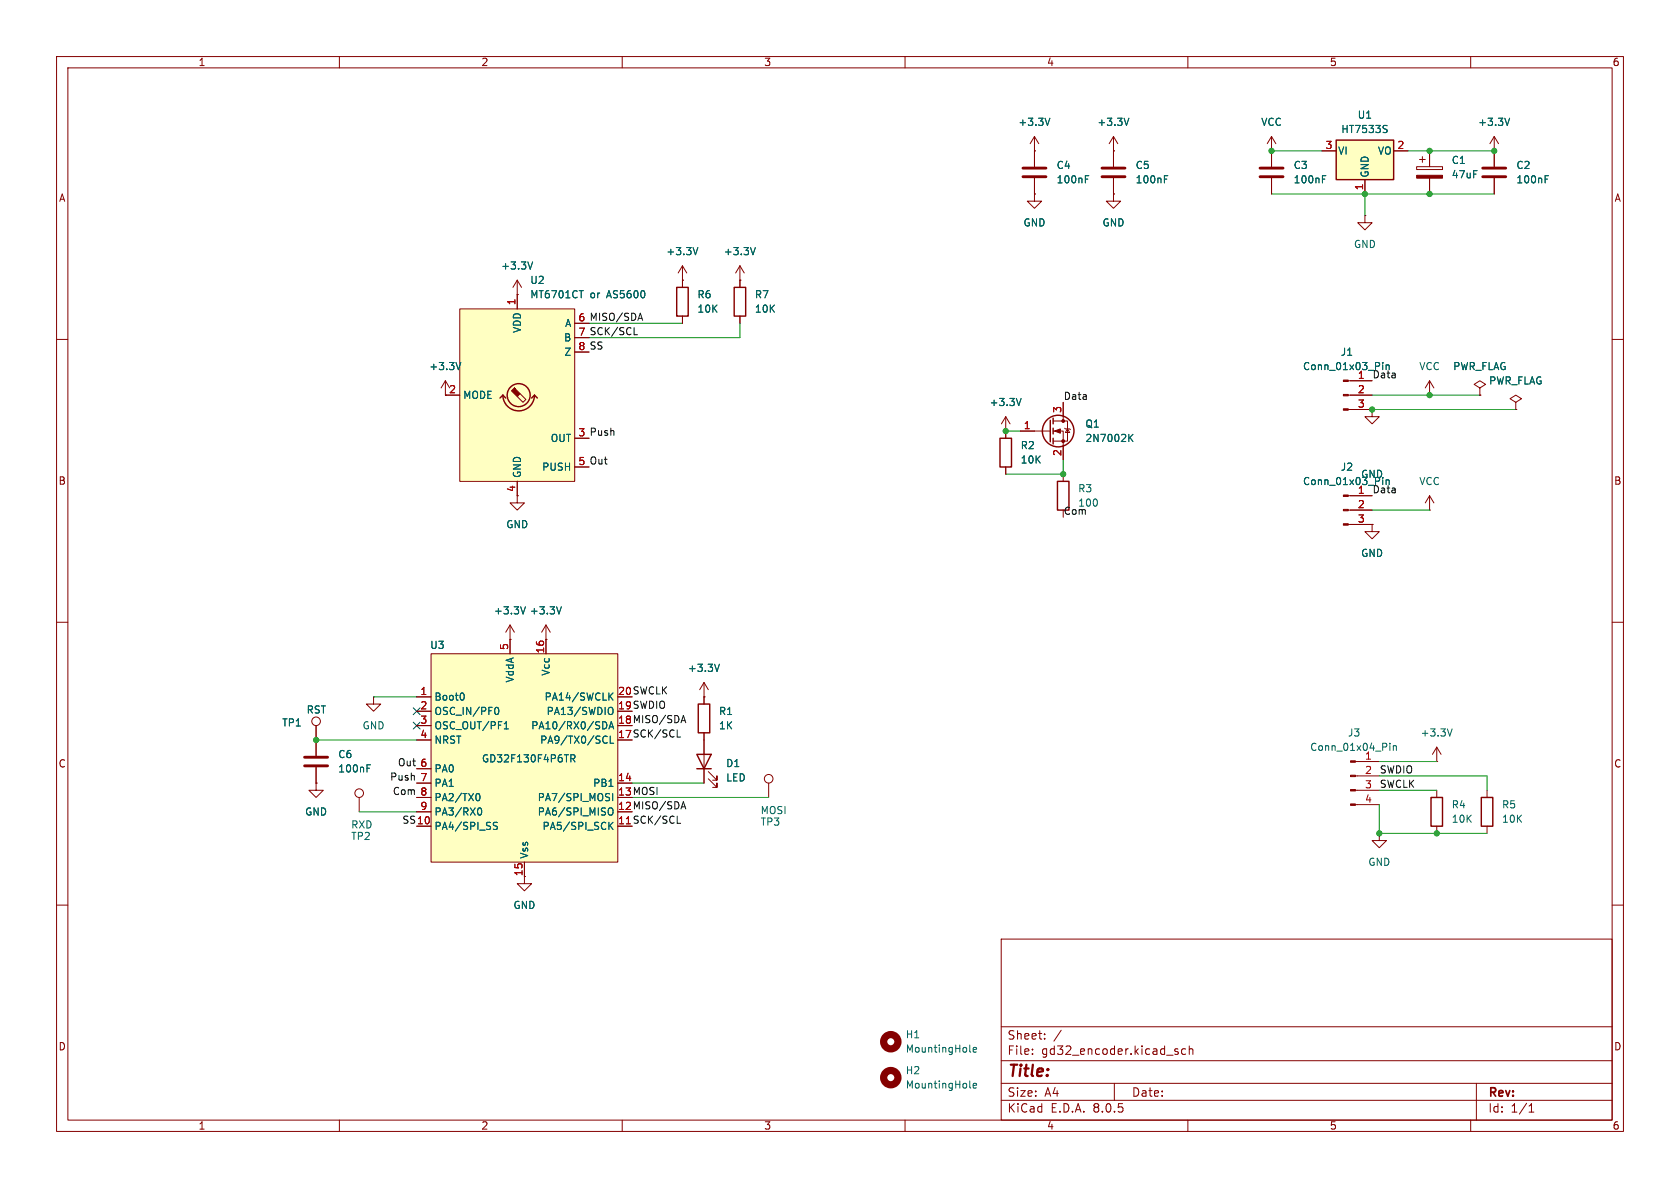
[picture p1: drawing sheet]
<svg xmlns="http://www.w3.org/2000/svg" width="297mm" height="210mm" viewBox="0 0 297 210" stroke-linecap="round" stroke-linejoin="round" font-family="sans-serif">
<g fill="none" stroke="#840000" stroke-width=".18">
<path d="M10 10h277v190h-277zM12 12h273v186h-273zM60 10v2M110 10v2M160 10v2M210 10v2M260 10v2M224.8 26.7v2.8M224.8 31.5v2.8M241.3 38.1v1.3h1.3l-1.3 1.2-1.3-1.2h1.3M241.3 38.1h.1M250.4 29.5h4.6v.5h-4.6z"/>
<path d="M251 28.2h1M251.5 27.7v1M252.7 26.7v2.8M252.7 31.5v2.8M264.2 26.7h.1M264.2 24.1v5.4M264.2 31.5v2.8M264.2 24.1l-.8 1.3M264.2 24.1l.7 1.3M10 60h2M285 60h2M238.4 72.4h4.2"/>
<path d="M238.4 69.9h4.2M238.4 67.3h4.2M242.6 72.4v1.3h1.2l-1.2 1.2-1.3-1.2h1.3M242.6 72.4h.1M268 71.1l1-.6-1-.6-1 .6 1 .6v1.3M268 72.4h.1M91.4 87.6v1.3h1.3l-1.3 1.3-1.2-1.3h1.2M238.4 92.7h4.2M238.4 90.2h4.2M238.4 87.6h4.2M242.6 92.7v1.3h1.2l-1.2 1.3-1.3-1.3h1.3M242.6 92.7h.1"/>
<path d="M252.7 90.2h.1M252.7 87.6l-.7 1.3M252.7 87.6v2.6M252.7 87.6l.8 1.3M10 110h2M285 110h2M254 139.7v1.3M262.9 139.7v1.3M10 160h2M92.7 154.9v1.3h1.3l-1.3 1.3-1.3-1.3h1.3M243.8 147.3v1.3h1.3l-1.3 1.3-1.2-1.3h1.2M243.8 147.3h.1"/>
<path d="M254 146.1v1.2M262.9 146.1v1.2M285 160h2M177 166h108v32h-108zM60 198v2M110 198v2M160 198v2M177 194.5h108M177 191.5h108M177 187.5h108M177 181.5h108M182.5 186.3v.1"/>
<path d="M182.5 185.5v.1M184.7 183.6v.1M184.7 182.8v.1M187.6 182.1l-1.3 2M197 191.5v3M207.9 185.9l.3 .1 .1 .2-.2 .2h-.3M207.9 185.4l.3 .1M209.6 185.5l-.4-.1-.3 .3v.4l.1 .2h.6M210 198v2M210.2 185.5l.3-.1 .3 .1 .1 .9M210.2 184.9v1.5M260 198v2"/>
<path d="M261 191.5v6.5M270.3 196.6h.9M270.3 195.5l.4-.4v1.5"/>
</g>
<path d="M253 141h2v5.1h-2zM261.9 141h2v5.1h-2z" fill="none" stroke="#840000" stroke-width=".25"/>
<g fill="#840000" stroke="#840000" stroke-width=".18">
<path d="M237.5 92.6h.9v.2h-.9z"/>
<path d="M237.5 90h.9v.3h-.9z"/>
<path d="M237.5 87.5h.9v.3h-.9z"/>
<path d="M237.5 72.3h.9v.2h-.9z"/>
<path d="M237.5 69.7h.9v.3h-.9z"/>
<path d="M237.5 67.2h.9v.2h-.9z"/>
<path d="M250.4 31h4.6v.5h-4.6z"/>
</g>
<g fill="none" stroke="#006464" stroke-width=".18">
<path d="M233.8 31.7h.4M233.8 31.1h.6M266.9 20.9l-.4 1.3M273.2 31.7h.4M273.2 31.1h.6M244.4 64.1v.1M244.4 64.5v.8M245 64.5v.8M245 64.6l.2-.1 .3 .1 .1 .7M244.4 84.8v.9M245 84.8v.9M245 84.9l.2-.1 .3 .1 .1 .8"/>
<path d="M171.4 185.8l.2 .2M171.4 192.2l.2 .1M172 185.6l.6-.1v-.3h-.4l-.2 .1 .1 .6h.5M172 191.9l.6-.1v-.2l-.4-.1-.2 .2 .1 .6h.5"/>
</g>
<g fill="none" stroke="#840000" stroke-width="1.3">
<circle cx="157.5" cy="190.5" r="1.27"/>
<circle cx="157.5" cy="184.1" r="1.27"/>
</g>
<path d="M222.8 31.2h4M222.8 29.7h4M262.1 31.2h4.1M262.1 29.7h4.1" fill="none" stroke="#840000" stroke-width=".51"/>
<path d="M236.2 24.8h10.2v7h-10.2z" fill="#ffffc2"/>
<g fill="none" stroke="#840000" stroke-width=".25">
<path d="M236.2 24.8h10.2v7h-10.2zM119.6 50.8h2.1v5.1h-2.1zM129.8 50.8h2v5.1h-2zM176.8 77.5h2v5.1h-2zM185.7 74.3v3.8M186.2 73.9v1M186.2 75.7v1M186.2 77.5v1M186.9 85.1h2.1v5.1h-2.1zM123.2 133.4h2.5l-1.2 2.5zM123.2 135.9h2.5M123.4 124.5h2.1v5h-2.1z"/>
<circle cx="187.1" cy="76.2" r="2.79"/>
</g>
<g fill="none" stroke="#840000" stroke-width=".18">
<path d="M182.9 26.7h.1M182.9 34.3v1.3h1.2l-1.2 1.2-1.3-1.2h1.3M182.9 34.3h.1M182.9 24.1l-.8 1.3M182.9 24.1v5.4M182.9 31.5v2.8M182.9 24.1l.7 1.3M196.8 34.3v1.3h1.3l-1.3 1.2-1.2-1.2h1.2M196.8 34.3h.1M196.8 26.7h.1M196.8 24.1v5.4M196.8 31.5v2.8"/>
<path d="M196.8 24.1l-.7 1.3M196.8 24.1l.8 1.3M224.8 26.7h.1M224.8 24.1l-.8 1.3M224.8 24.1v2.6M224.8 24.1l.8 1.3M233.7 26.7h2.5M241.3 31.8v2.5M246.4 26.7h2.5M120.6 49.5h.1M120.6 47l-.7 1.3M120.6 47v3.8"/>
<path d="M120.6 55.9v1.3M120.6 47l.8 1.3M130.8 49.5h.1M130.8 47l-.8 1.3M130.8 47v3.8M130.8 55.9v1.3M130.8 47l.8 1.3M177.8 76.2h.1M177.8 73.7l-.8 1.2M177.8 73.7v3.8M177.8 73.7l.8 1.2M180.3 76.2h5.4"/>
<path d="M186.2 76.2h1.8v5.1M186.2 74.4h2.5v3.6h-2.5M188 71.1v3.3M188.2 75.7l.1 .1h.8l.1 .1M188.7 75.8l.4 .7h-.8zM252.7 69.9h.1M252.7 67.3l-.7 1.3M252.7 67.3v2.6M252.7 67.3l.8 1.3M261.6 68.6l1-.7-1-.6-1 .6 1 .7v1.3M261.6 69.9h.1M177.8 82.6v1.2"/>
<path d="M188 83.8v1.3M90.2 113h.1M90.2 110.5l-.8 1.3M90.2 110.5v2.5M90.2 110.5l.7 1.3M96.5 113h.1M96.5 110.5l-.7 1.3M96.5 110.5v2.5M96.5 110.5l.8 1.3M55.9 138.4v1.3h1.2l-1.2 1.3-1.3-1.3h1.3M55.9 138.4h.1M55.9 128.3v5.3"/>
<path d="M55.9 135.6v2.8M66 123.2v1.3h1.3l-1.3 1.2-1.2-1.2h1.2M66 123.2h.1M124.5 123.2h.1M124.5 120.7v3.8M124.5 129.5v8.9M124.5 120.7l-.8 1.2M124.5 120.7l.7 1.2M125.2 137.7l1.5 1.5v-.8v.8h-.7M125.2 136.4l1.5 1.5v-.7v.7h-.7M135.9 138.4v2.6M239.6 139.7h4.2"/>
<path d="M239.6 137.2h4.2M239.6 134.6h4.2M254 134.6h.1M254 132.1l-.8 1.3M254 132.1v2.5M254 132.1l.8 1.3M63.5 141v2.5M239.6 142.2h4.2"/>
<circle cx="55.9" cy="127.5" r=".76"/>
<circle cx="135.9" cy="137.7" r=".76"/>
<circle cx="63.5" cy="140.2" r=".76"/>
</g>
<g fill="none" stroke="#006464" stroke-width=".18">
<path d="M185.6 20.9l-.4 1.3M191.9 31.7h.4M191.9 31.1h.6M199.6 20.9l-.5 1.3M205.9 31.7h.4M205.9 31.1h.6M244.7 22.2h.5M245 22.8l.2 .3-.2 .3M123.4 43.8l-.5 1.2M133.5 43.8l-.4 1.2M180.5 70.4l-.4 1.3M199.7 77.3l.6 .7"/>
<path d="M200.3 76.8l-.7 .7M92.9 107.3l-.4 1.2M99.2 107.3l-.4 1.2M127.2 117.4l-.4 1.3M64.9 135.8h.4M64.9 135.2h.6M245.7 131.4v.1M245.7 131.8v.9M246.3 131.8v.9M246.3 131.9l.2-.1 .3 .1 .1 .8M256.7 128.8l-.4 1.3"/>
</g>
<g fill="#840000" stroke="#840000" stroke-width=".18">
<path d="M238.8 142.1h.8v.3h-.8z"/>
<path d="M238.8 139.6h.8v.2h-.8z"/>
<path d="M238.8 137h.8v.3h-.8z"/>
<path d="M238.8 134.5h.8v.2h-.8z"/>
<path d="M186.4 76.2l1.1-.4v.8z"/>
<circle cx="188" cy="78" r=".25"/>
<circle cx="188" cy="74.4" r=".25"/>
</g>
<path d="M180.8 31.2h4.1M180.8 29.7h4.1M194.8 31.2h4.1M194.8 29.7h4.1M53.8 135.4h4.1M53.8 133.9h4.1" fill="none" stroke="#840000" stroke-width=".51"/>
<path d="M81.3 54.6h20.3v30.5h-20.3z" fill="#ffffc2"/>
<g fill="none" stroke="#840000" stroke-width=".25">
<path d="M88.9 69.9a2.79 2.79 0 0 0 2.8 2.7 2.79 2.79 0 0 0 2.8-2.7M88.9 69.9l-.5 .5M88.9 69.9l.5 .5M94.5 69.9l-.5 .5M94.5 69.9l.5 .5"/>
<circle cx="91.7" cy="69.9" r="2.03"/>
</g>
<g fill="none" stroke="#840000" stroke-width=".18">
<path d="M81.3 54.6h20.3v30.5h-20.3zM91.4 52.1h.1M91.4 49.5v5.1M91.4 49.5l-.7 1.3M91.4 49.5l.8 1.3M101.6 57.2h2.5M101.6 59.7h2.5M78.7 67.3v2.6h2.6M78.7 67.3l-.7 1.3M78.7 67.3l.8 1.3M91.9 69.6l1.1 1-.5 .5-1.1-1M101.6 77.5h2.5"/>
<path d="M101.6 62.2h2.5M91.4 85.1v2.5M101.6 82.6h2.5"/>
</g>
<path d="M90.9 68.6l1 1-.5 .5-1-1 .5-.5 .2 .1z" fill="#840000" stroke="#840000" stroke-width=".18"/>
<path d="M94.2 46.3l-.5 1.3M102.4 51.4h.7M81.5 64.1l-.5 1.2" fill="none" stroke="#006464" stroke-width=".18"/>
<path d="M76.2 115.6h33v36.8h-33z" fill="#ffffc2"/>
<g fill="none" stroke="#840000" stroke-width=".18">
<path d="M182.9 26.7h.1M182.9 34.3h.1M182.9 26.7v2.8M182.9 31.5v2.8M196.8 34.3h.1M196.8 26.7h.1M196.8 26.7v2.8M196.8 31.5v2.8M224.8 26.7h.1M224.8 26.7v2.8M224.8 31.5v2.8M233.7 26.7h2.5"/>
<path d="M241.3 31.8v2.5M246.4 26.7h2.5M252.7 26.7v2.8M252.7 31.5v2.8M264.2 26.7h.1M264.2 26.7v2.8M264.2 31.5v2.8M91.4 52.1h.1M91.4 52.1v2.5M101.6 57.2h2.5M101.6 59.7h2.5M120.6 49.5h.1"/>
<path d="M120.6 49.5v1.3M120.6 55.9v1.3M130.8 49.5h.1M130.8 49.5v1.3M130.8 55.9v1.3M78.7 69.9h2.6M101.6 77.5h2.5M101.6 62.2h2.5M177.8 76.2h.1M177.8 76.2v1.3M180.3 76.2h2.6M188 71.1v2.6"/>
<path d="M188 78.7v2.6M238.8 67.3h3.8M238.8 69.9h3.8M238.8 72.4h3.8M242.6 72.4h.1M261.6 69.9h.1M268 72.4h.1M91.4 85.1v2.5M101.6 82.6h2.5M177.8 82.6v1.2M238.8 87.6h3.8M238.8 90.2h3.8"/>
<path d="M238.8 92.7h3.8M242.6 92.7h.1M76.2 115.6h33v36.8h-33zM90.2 113h.1M90.2 113v2.6M96.5 113h.1M96.5 113v2.6M55.9 138.4h.1M55.9 128.3v5.3M55.9 135.6v2.8M73.7 123.2h2.5M73.7 138.4h2.5"/>
<path d="M73.7 125.7h2.5M73.7 128.3h2.5M73.7 130.8h2.5M73.7 135.9h2.5M109.2 138.4h2.6M124.5 123.2h.1M124.5 123.2v1.3M124.5 129.5v3.9M124.5 135.9v2.5M73.7 146.1h2.5M73.7 141h2.5M73.7 143.5h2.5"/>
<path d="M92.7 152.4v2.5"/>
</g>
<g fill="none" stroke="#006464" stroke-width=".18">
<path d="M185.6 20.9l-.4 1.3M191.9 31.7h.4M191.9 31.1h.6M199.6 20.9l-.5 1.3M205.9 31.7h.4M205.9 31.1h.6M233.8 31.7h.4M233.8 31.1h.6M244.7 22.2h.5M245 22.8l.2 .3-.2 .3M266.9 20.9l-.4 1.3M273.2 31.7h.4"/>
<path d="M273.2 31.1h.6M94.2 46.3l-.5 1.3M102.4 51.4h.7M123.4 43.8l-.5 1.2M133.5 43.8l-.4 1.2M81.5 64.1l-.5 1.2M180.5 70.4l-.4 1.3M199.7 77.3l.6 .7M200.3 76.8l-.7 .7M244.4 64.1v.1M244.4 64.5v.8M245 64.5v.8"/>
<path d="M245 64.6l.2-.1 .3 .1 .1 .7M244.4 84.8v.9M245 84.8v.9M245 84.9l.2-.1 .3 .1 .1 .8M92.9 107.3l-.4 1.2M99.2 107.3l-.4 1.2M127.2 117.4l-.4 1.3M64.9 135.8h.4M64.9 135.2h.6M81.8 122.5a.79 .79 0 0 1 0 1.3M87.6 125.2l.2-.2a.68 .68 0 0 1 .4 .7 .68 .68 0 0 1-.4 .6l-.2-.1M89.1 128.8h.8"/>
<path d="M89.1 127.9l.4-.3v1.2M100.9 134.1l.6-.1 .2-.2-.1-.3-.7-.1v1.3M101.2 134.1l.5 .6M106.6 127.6a.64 .64 0 0 1 .7 .6 .64 .64 0 0 1-.7 .6M107 130.1l.3 .1M107.3 131.3l-.3 .1M107.6 128.8l.5-1.2 .4 1.2M107.8 128.5h.6M107.8 125a.43 .43 0 0 1 .6 .5v.4a.43 .43 0 0 1-.6 .4M107.8 123l.6 .8M107.9 130.1v1.3h.6M108.4 122.5l-.8 .7"/>
<path d="M84.3 140.3h.1a.68 .68 0 0 1 .5 .6 .68 .68 0 0 1-.5 .6h-.1M84.5 143.1l.2-.3a.68 .68 0 0 1 .5 .7 .68 .68 0 0 1-.5 .6l-.2-.3M87.3 145.8l.5 .3 .1 .3-.2 .2h-.5M87.9 145.4h-.4l-.2 .1M107.5 140.9l.3 .3-.3 .3M107.6 143l.2-.2a.43 .43 0 0 1 .6 .4v.5a.43 .43 0 0 1-.3 .4 .43 .43 0 0 1-.5-.2M107.6 140.3h.2M107.8 145.9l.6 .7M108.3 140.3v1.2M108.4 145.4l-.8 .7"/>
</g>
<path d="M112.1 59.2h.6M112.9 56.3h.6M113.2 55.4l.4 1.2M119.7 130.3h.6M120.5 127.4h.6M120.8 126.5l.4 1.3M119.7 145.5h.6M120.5 142.6h.6M120.8 141.7l.4 1.3" fill="none" stroke="#0f0f0f" stroke-width=".18"/>
<g fill="none" stroke="#009600" stroke-width=".18">
<path d="M224.8 34.3h39.4M224.8 26.7h8.9M241.3 34.3v3.8M248.9 26.7h15.3M104.1 57.2h16.5M130.8 57.2v2.5h-26.7M177.8 76.2h2.5M242.6 72.4h25.4M242.6 69.9h19M188 81.3v2.5h-10.2M242.6 90.2h10.1M55.9 130.8h17.8"/>
<path d="M66 123.2h7.7M111.8 138.4h12.7M243.8 139.7h10.2M243.8 137.2h19.1v2.5M243.8 134.6h10.2M63.5 143.5h10.2M111.8 141h24.1M243.8 142.2v5.1h19.1"/>
</g>
<path d="M73.1 125.1l1.2 1.2M73.1 127.7l1.2 1.2M74.3 125.1l-1.2 1.2M74.3 127.7l-1.2 1.2" fill="none" stroke="#000084" stroke-width=".18"/>
<g fill="#009600" stroke="#009600" stroke-width=".18">
<circle cx="252.7" cy="69.9" r=".46"/>
<circle cx="242.6" cy="72.4" r=".46"/>
<circle cx="243.8" cy="147.3" r=".46"/>
<circle cx="254" cy="147.3" r=".46"/>
<circle cx="55.9" cy="130.8" r=".46"/>
<circle cx="264.2" cy="26.7" r=".46"/>
<circle cx="252.7" cy="26.7" r=".46"/>
<circle cx="252.7" cy="34.3" r=".46"/>
<circle cx="241.3" cy="34.3" r=".46"/>
<circle cx="224.8" cy="26.7" r=".46"/>
<circle cx="188" cy="83.8" r=".46"/>
<circle cx="177.8" cy="76.2" r=".46"/>
</g>
<text font-size="2.8" fill="#840000" x="178" y="190.9">Title:</text>
<g font-size="2.1" fill="#840000">
<text x="178" y="184">Sheet:</text>
<text x="178" y="186.7">File:</text>
<text x="184.1" y="186.7">gd32_encoder.kicad_sch</text>
<text x="178" y="196.9">KiCad</text>
<text x="178" y="194.1">Size:</text>
<text x="184.7" y="194.1">A4</text>
<text x="185.7" y="196.9">E.D.A.</text>
<text x="193.3" y="196.9">8.0.5</text>
<text x="200" y="194.1">Date:</text>
<text x="263" y="194.3">Rev:</text>
<text x="263" y="196.9">Id:</text>
<text x="267.1" y="196.9">1/1</text>
</g>
<g font-size="1.8" fill="#840000">
<text x="35" y="11.9">1</text>
<text x="85" y="11.9">2</text>
<text x="135" y="11.9">3</text>
<text x="185" y="11.9">4</text>
<text x="235" y="11.9">5</text>
<text x="285" y="11.9">6</text>
<text x="10.3" y="35.9">A</text>
<text x="285.3" y="35.9">A</text>
<text x="79.3" y="69.6">2</text>
<text x="10.3" y="85.9">B</text>
<text x="91.2" y="87.1" transform="rotate(-90 91.2 87.1)">4</text>
<text x="285.3" y="85.9">B</text>
<text x="109.2" y="125.5">19 SWDIO</text>
<text x="109.2" y="122.9">20 SWCLK</text>
<text x="109.2" y="130.6">17 SCK/SCL</text>
<text x="109.2" y="128">18 MISO/SDA</text>
<text x="10.3" y="135.9">C</text>
<text x="285.3" y="135.9">C</text>
<text x="109.2" y="143.3">12 MISO/SDA</text>
<text x="109.2" y="140.7">13 MOSI</text>
<text x="92.5" y="155" transform="rotate(-90 92.5 155)">15</text>
<text x="10.3" y="185.9">D</text>
<text x="285.3" y="185.9">D</text>
<text x="35" y="199.9">1</text>
<text x="85" y="199.9">2</text>
<text x="135" y="199.9">3</text>
<text x="185" y="199.9">4</text>
<text x="235" y="199.9">5</text>
<text x="285" y="199.9">6</text>
</g>
<g font-size="1.8" fill="#006464">
<text x="179.9" y="22.5">+3.3V</text>
<text x="193.9" y="22.5">+3.3V</text>
<text x="222.9" y="22.5">VCC</text>
<text x="237" y="23.7">HT7533S</text>
<text x="239.9" y="21.2">U1</text>
<text x="261.2" y="22.5">+3.3V</text>
<text x="236.5" y="27.5">VI</text>
<text x="243.5" y="27.5">VO</text>
<text x="256.6" y="29.2">C1</text>
<text x="186.7" y="30.1">C4</text>
<text x="186.7" y="32.6">100nF</text>
<text x="200.7" y="30.1">C5</text>
<text x="200.7" y="32.6">100nF</text>
<text x="228.6" y="30.1">C3</text>
<text x="228.6" y="32.6">100nF</text>
<text x="242.2" y="31.5" transform="rotate(-90 242.2 31.5)">GND</text>
<text x="256.6" y="31.7">47uF</text>
<text x="268" y="30.1">C2</text>
<text x="268" y="32.6">100nF</text>
<text x="180.8" y="40.2">GND</text>
<text x="194.8" y="40.2">GND</text>
<text x="88.5" y="47.9">+3.3V</text>
<text x="117.7" y="45.3">+3.3V</text>
<text x="127.9" y="45.3">+3.3V</text>
<text x="239.3" y="44">GND</text>
<text x="93.6" y="50.4">U2</text>
<text x="93.6" y="52.9">MT6701CT</text>
<text x="104.3" y="52.9">or</text>
<text x="107.4" y="52.9">AS5600</text>
<text x="123.2" y="52.9">R6</text>
<text x="133.4" y="52.9">R7</text>
<text x="92.3" y="58.9" transform="rotate(-90 92.3 58.9)">VDD</text>
<text x="99.8" y="58">A</text>
<text x="123.2" y="55.5">10K</text>
<text x="133.4" y="55.5">10K</text>
<text x="75.8" y="65.6">+3.3V</text>
<text x="99.6" y="60.6">B</text>
<text x="99.7" y="63.1">Z</text>
<text x="230.3" y="65.6">Conn_01x03_Pin</text>
<text x="236.9" y="63.1">J1</text>
<text x="250.8" y="65.6">VCC</text>
<text x="256.8" y="65.6">PWR_FLAG</text>
<text x="81.8" y="70.7">MODE</text>
<text x="174.9" y="72">+3.3V</text>
<text x="263.2" y="68.2">PWR_FLAG</text>
<text x="191.8" y="75.8">Q1</text>
<text x="95.7" y="83.4">PUSH</text>
<text x="97.3" y="78.3">OUT</text>
<text x="180.3" y="79.6">R2</text>
<text x="180.3" y="82.1">10K</text>
<text x="191.8" y="78.3">2N7002K</text>
<text x="236.9" y="83.4">J2</text>
<text x="92.3" y="84.6" transform="rotate(-90 92.3 84.6)">GND</text>
<text x="190.5" y="87.2">R3</text>
<text x="230.3" y="86">Conn_01x03_Pin</text>
<text x="240.5" y="84.7">GND</text>
<text x="250.8" y="86">VCC</text>
<text x="89.4" y="93.6">GND</text>
<text x="240.5" y="98.7">GND</text>
<text x="87.2" y="108.8">+3.3V</text>
<text x="93.6" y="108.8">+3.3V</text>
<text x="76" y="114.9">U3</text>
<text x="97.4" y="119.5" transform="rotate(-90 97.4 119.5)">Vcc</text>
<text x="121.5" y="119">+3.3V</text>
<text x="76.7" y="124.1">Boot0</text>
<text x="91" y="120.8" transform="rotate(-90 91 120.8)">VddA</text>
<text x="96.2" y="124.1">PA14/SWCLK</text>
<text x="49.8" y="128.6">TP1</text>
<text x="54.1" y="126.3">RST</text>
<text x="64" y="129.1">GND</text>
<text x="76.7" y="126.6">OSC_IN/PF0</text>
<text x="76.7" y="129.1">OSC_OUT/PF1</text>
<text x="76.7" y="131.7">NRST</text>
<text x="93.8" y="129.1">PA10/RX0/SDA</text>
<text x="95.4" y="131.7">PA9/TX0/SCL</text>
<text x="96.5" y="126.6">PA13/SWDIO</text>
<text x="127" y="126.6">R1</text>
<text x="127" y="129.1">1K</text>
<text x="238.2" y="130.4">J3</text>
<text x="251.1" y="130.4">+3.3V</text>
<text x="59.7" y="134.2">C6</text>
<text x="59.7" y="136.8">100nF</text>
<text x="76.7" y="136.8">PA0</text>
<text x="85.1" y="135">GD32F130F4P6TR</text>
<text x="128.3" y="135.8">D1</text>
<text x="231.5" y="132.9">Conn_01x04_Pin</text>
<text x="241.2" y="134.4">1</text>
<text x="76.7" y="139.3">PA1</text>
<text x="76.7" y="141.8">PA2/TX0</text>
<text x="95" y="141.8">PA7/SPI_MOSI</text>
<text x="104.8" y="139.3">PB1</text>
<text x="128.3" y="138.3">LED</text>
<text x="256.6" y="143.1">R4</text>
<text x="265.4" y="143.1">R5</text>
<text x="53.8" y="144.4">GND</text>
<text x="62" y="148.7">TP2</text>
<text x="62" y="146.7">RXD</text>
<text x="76.7" y="146.9">PA4/SPI_SS</text>
<text x="76.7" y="144.4">PA3/RX0</text>
<text x="95" y="144.4">PA6/SPI_MISO</text>
<text x="95.8" y="146.9">PA5/SPI_SCK</text>
<text x="134.4" y="146.2">TP3</text>
<text x="134.4" y="144.1">MOSI</text>
<text x="256.6" y="145.6">10K</text>
<text x="265.4" y="145.6">10K</text>
<text x="93.6" y="151.9" transform="rotate(-90 93.6 151.9)">Vss</text>
<text x="241.8" y="153.3">GND</text>
<text x="90.7" y="160.9">GND</text>
<text x="160" y="183.7">H1</text>
<text x="160" y="186.3">MountingHole</text>
<text x="160" y="190.1">H2</text>
<text x="160" y="192.6">MountingHole</text>
</g>
<g font-size="1.8" fill="#a90000">
<text x="234.2" y="26.4">3</text>
<text x="246.9" y="26.4">2</text>
<text x="241" y="33.7" transform="rotate(-90 241 33.7)">1</text>
<text x="91.2" y="54" transform="rotate(-90 91.2 54)">1</text>
<text x="102.2" y="56.9">6</text>
<text x="102.2" y="59.4">7</text>
<text x="102.2" y="62">8</text>
<text x="240" y="67.1">1</text>
<text x="240" y="69.6">2</text>
<text x="102.2" y="77.2">3</text>
<text x="180.9" y="75.9">1</text>
<text x="187.7" y="73.1" transform="rotate(-90 187.7 73.1)">3</text>
<text x="240" y="72.1">3</text>
<text x="102.2" y="82.3">5</text>
<text x="187.7" y="80.7" transform="rotate(-90 187.7 80.7)">2</text>
<text x="240" y="87.4">1</text>
<text x="240" y="89.9">2</text>
<text x="240" y="92.5">3</text>
<text x="89.9" y="115" transform="rotate(-90 89.9 115)">5</text>
<text x="96.3" y="115.6" transform="rotate(-90 96.3 115.6)">16</text>
<text x="74.2" y="122.9">1</text>
<text x="74.2" y="125.5">2</text>
<text x="109.2" y="125.5">19</text>
<text x="109.2" y="122.9">20</text>
<text x="74.2" y="128">3</text>
<text x="74.2" y="130.6">4</text>
<text x="109.2" y="130.6">17</text>
<text x="109.2" y="128">18</text>
<text x="74.2" y="135.6">6</text>
<text x="241.2" y="136.9">2</text>
<text x="74.2" y="138.2">7</text>
<text x="74.2" y="143.3">9</text>
<text x="74.2" y="140.7">8</text>
<text x="109.2" y="138.2">14</text>
<text x="109.2" y="143.3">12</text>
<text x="109.2" y="140.7">13</text>
<text x="241.2" y="139.4">3</text>
<text x="241.2" y="142">4</text>
<text x="73.6" y="145.8">10</text>
<text x="109.2" y="145.8">11 SCK/SCL</text>
<text x="109.2" y="145.8">11</text>
</g>
<g font-size="1.8" fill="#0f0f0f">
<text x="102.2" y="56.9">6 MISO/SDA</text>
<text x="102.2" y="59.4">7 SCK/SCL</text>
<text x="102.2" y="62">8 SS</text>
<text x="188" y="70.8">Data</text>
<text x="242.6" y="67">Data</text>
<text x="102.2" y="77.2">3 Push</text>
<text x="102.2" y="82.3">5 Out</text>
<text x="190.5" y="89.8">100</text>
<text x="242.6" y="87.3">Data</text>
<text x="188" y="91.1">Com</text>
<text x="70.3" y="135.5">Out 6</text>
<text x="243.8" y="136.8">SWDIO</text>
<text x="68.9" y="138.1">Push</text>
<text x="69.3" y="140.6">Com 8</text>
<text x="243.8" y="139.4">SWCLK</text>
<text x="71" y="145.7">SS10</text>
</g>
</svg>
